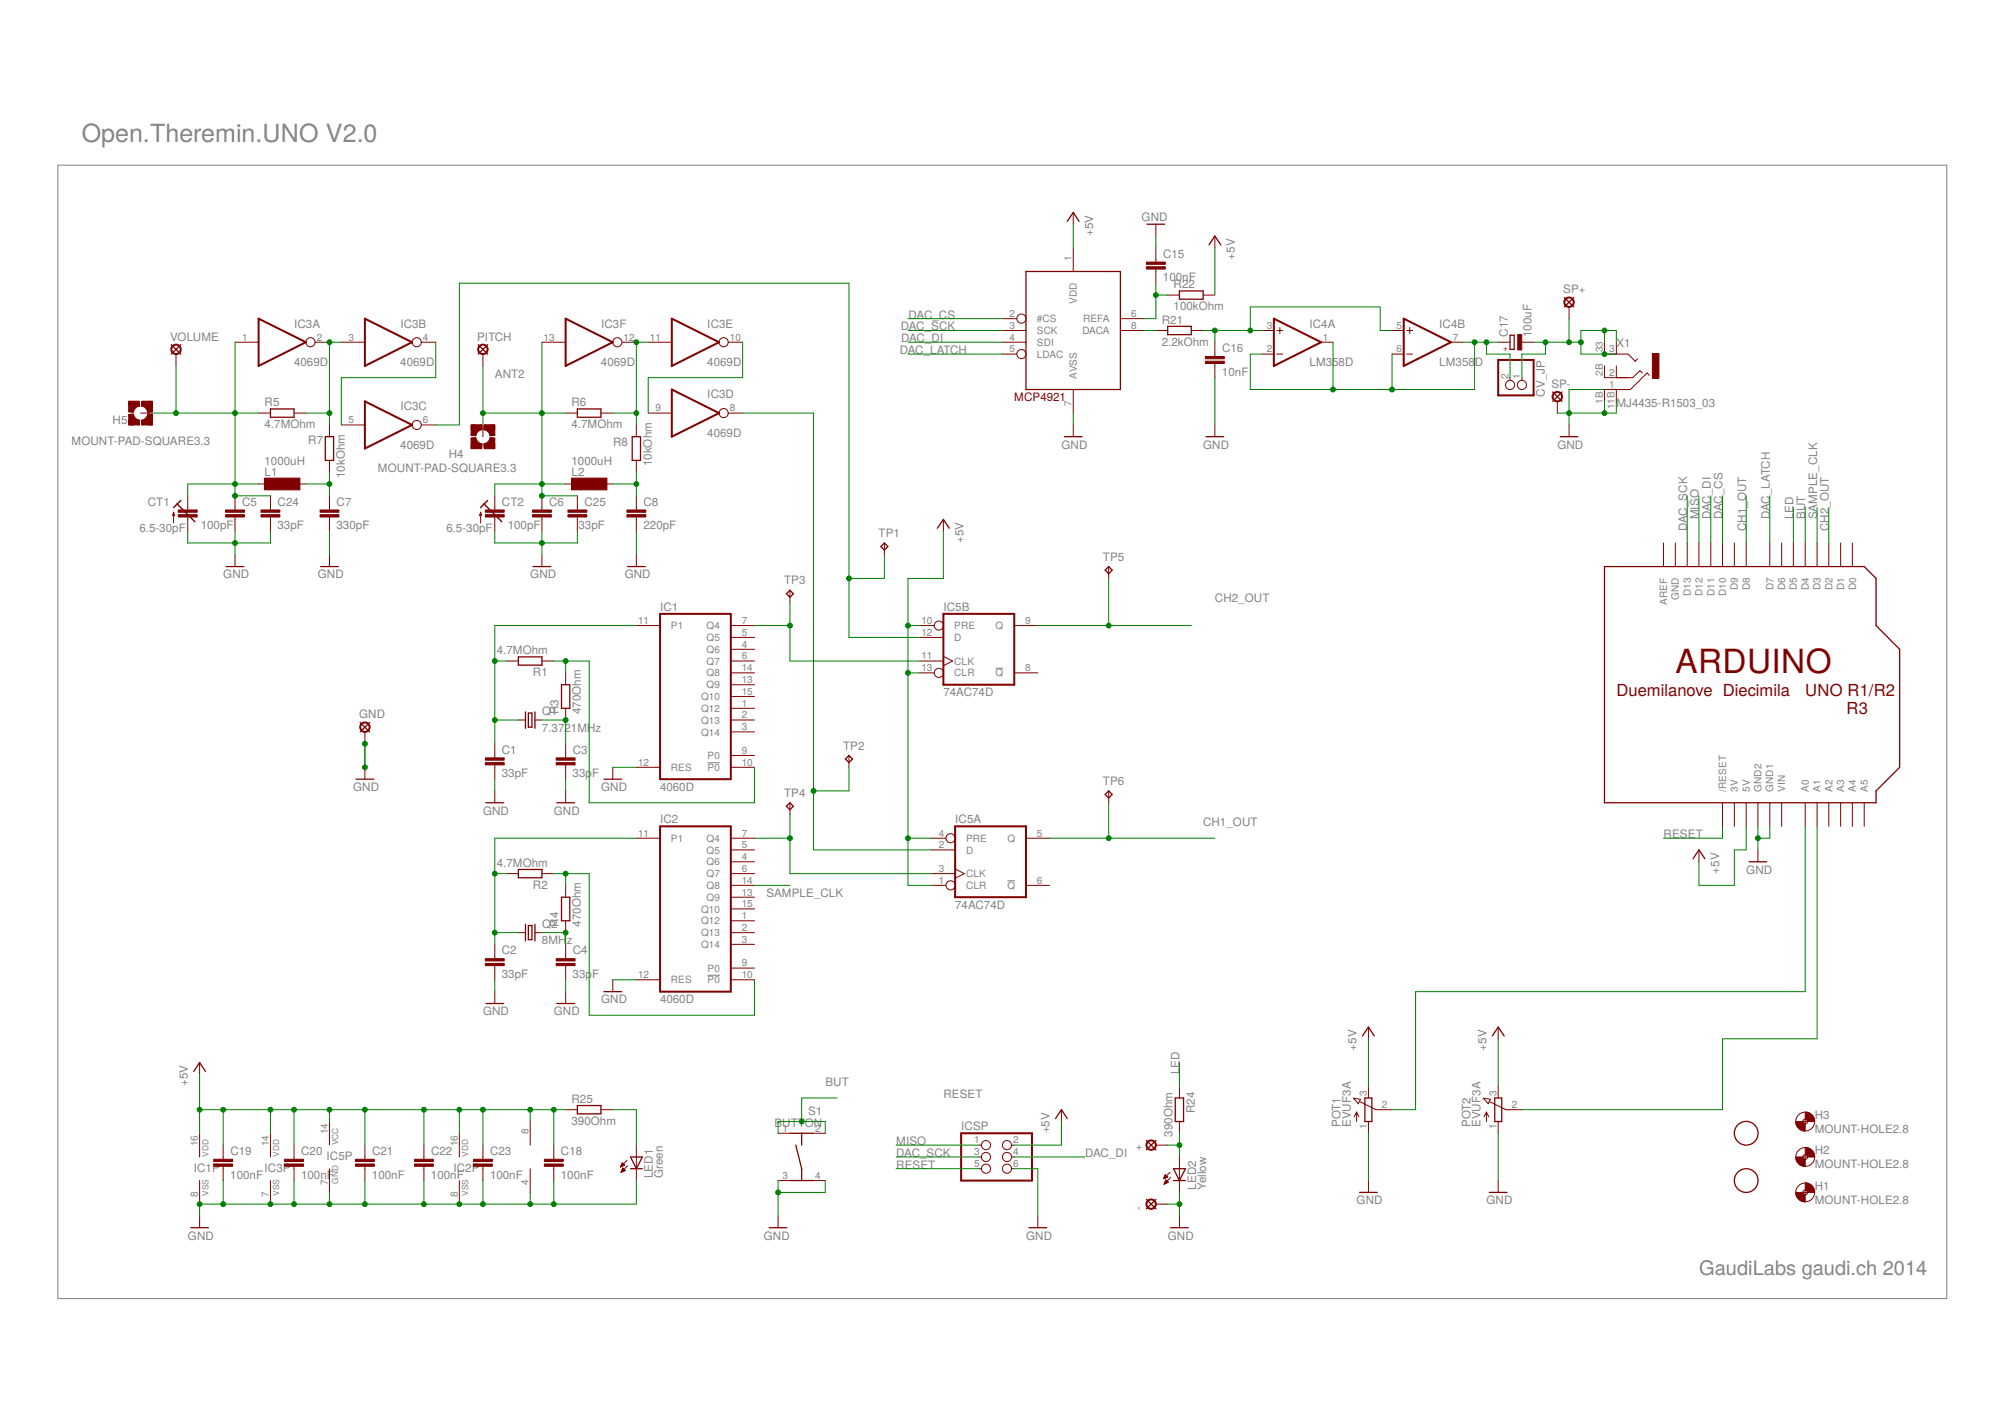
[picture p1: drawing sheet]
<svg xmlns="http://www.w3.org/2000/svg" width="297mm" height="210mm" viewBox="0 0 297 210" stroke-linecap="round" stroke-linejoin="round" font-family="sans-serif">
<path d="M8.6 24.5h279.8v167.9h-279.8zM147.5 99h1.2M104.8 113h1.9M149.2 130.5h1.2M104.8 144.5h1.9" fill="none" stroke="#808080" stroke-width=".15"/>
<g fill="none" stroke="#800000" stroke-width=".3">
<path d="M38.3 47.2l7 3.5-7 3.5zM54.1 47.2l6.9 3.5-6.9 3.5zM54.1 59.5l6.9 3.4-6.9 3.5zM83.8 47.2l7 3.5-7 3.5zM99.5 57.7l7 3.5-7 3.5zM99.5 47.2l7 3.5-7 3.5zM188.7 47.2l7 3.5-7 3.5zM208 47.2l7 3.5-7 3.5zM222 53.3h5.2v5.3h-5.2zM97.8 90.9h10.5v24.5h-10.5zM139.8 90.9h10.5v10.5h-10.5zM97.8 122.4h10.5v24.5h-10.5z"/>
<path d="M141.5 122.4h10.5v10.5h-10.5zM142.4 167.9h10.5v7h-10.5z"/>
<circle cx="26.1" cy="51.8" r=".7"/>
<circle cx="71.5" cy="51.8" r=".7"/>
<circle cx="230.7" cy="58.8" r=".7"/>
<circle cx="232.5" cy="44.8" r=".7"/>
<circle cx="54.1" cy="107.7" r=".7"/>
<circle cx="170.5" cy="178.4" r=".7"/>
<circle cx="170.5" cy="169.6" r=".7"/>
</g>
<g fill="none" stroke="#800000" stroke-width=".15">
<path d="M159 31.5v1.7M159 36.7v3.5M171.2 33.2v1.8M171.2 36.7v2.1M171.2 39.9v2.1M180 35v1.7M26.1 52.5v1.7M34.8 50.7h3.5M46.7 50.7h2.1M50.6 50.7h3.5M62.4 50.7h2.2M71.5 52.5v1.7"/>
<path d="M80.3 50.7h3.5M92.2 50.7h2.1M96 50.7h3.5M107.9 50.7h2.1M148.5 50.7h3.5M148.5 49h3.5M148.5 47.2h2.1M148.5 52.5h2.1M159 57.7v3.5M166 49h3.5M166 47.2h3.5M171.2 49h1.8"/>
<path d="M173 43.7h1.7M176.5 49h1.7M178.2 43.7h1.8M180 50.7v2.1M180 53.8v2.1M187 49h1.7M187 52.5h1.7M189.2 49h.8M189.2 52.5h.8M189.6 48.5v.9M195.7 50.7h1.8M206.2 49h1.8"/>
<path d="M206.2 52.5h1.8M208.4 49h.9M208.4 52.5h.9M208.9 48.5v.9M215 50.7h1.7M222 50.7h1.7M223.7 55.9v.4M225.5 50.7h1.7M225.5 55.9v.4M230.7 59.5v1.7M232.5 45.5v1.7M237.7 50.7v1.8h3.5l1.1 1 .3-.4"/>
<path d="M237.7 54.2v1.7h4.2l1.1-1 .3 .3M239.5 50.7v1.8M239.5 54.2v1.7M239.5 57.7v1.8M244.3 55.6l-.3-.4-2.4 2.5h-3.9v1.8M20.8 61.2h1.8M25.7 75.9v1.6M25.7 75.9l-.2 .5M25.7 75.9l.2 .5M27.8 73.4v2.1M27.8 76.6v2.1M34.8 73.4v2.1"/>
<path d="M34.8 76.6v2.1M38.3 61.2h1.8M38.3 71.7h1.8M40.1 73.4v2.1M40.1 76.6v2.1M43.6 61.2h1.7M43.6 71.7h1.7M48.8 62.9v1.8M48.8 68.2v1.7M48.8 73.4v2.1M48.8 76.6v2.1M50.6 62.9h3.5"/>
<path d="M62.4 62.9h2.2M71.2 75.9v1.6M71.2 75.9l-.2 .5M71.2 75.9l.2 .5M71.5 62.9v1.8M73.3 73.4v2.1M73.3 76.6v2.1M80.3 73.4v2.1M80.3 76.6v2.1M83.8 61.2h1.7M83.8 71.7h1.7M85.5 73.4v2.1"/>
<path d="M85.5 76.6v2.1M89 61.2h1.8M89 71.7h1.8M94.3 62.9v1.8M94.3 68.2v1.7M94.3 73.4v2.1M94.3 76.6v2.1M96 61.2h3.5M107.9 61.2h2.1M139.8 76.9v1.8M159 62.9v1.8M180 62.9v1.8"/>
<path d="M232.5 62.9v1.8M34.8 82.2v1.7M48.8 82.2v1.7M75 97.9h1.8M80.3 97.9h1.7M80.3 82.2v1.7M83.8 99.7v1.7M94.3 92.7h3.5M94.3 82.2v1.7M108.3 96.2h3.5M108.3 94.4h3.5M108.3 97.9h3.5"/>
<path d="M108.3 92.7h3.5M108.3 99.7h3.5M117 87.4v1.8M131 80.4v1.8M136.3 94.4h3.5M136.3 97.9h3.5M136.3 92.7h2.1M136.3 99.7h2.1M139.8 97.2l1.3 .7-1.3 .7M150.3 92.7h3.5M150.3 99.7h3.5M164.3 83.9v1.8"/>
<path d="M246.4 80.4v3.5M248.2 80.4v3.5M250 80.4v3.5M251.7 80.4v3.5M253.4 80.4v3.5M255.2 80.4v3.5M256.9 80.4v3.5M258.7 80.4v3.5M262.2 80.4v3.5M263.9 80.4v3.5M265.7 80.4v3.5M267.4 80.4v3.5"/>
<path d="M269.2 80.4v3.5M270.9 80.4v3.5M272.7 80.4v3.5M274.4 80.4v3.5M54.1 108.4v1.8M54.1 113.7v1.7M73.3 110.2v2.1M73.3 113.3v2.1M73.3 117.2v1.7M76.8 106.7h1.1M79.2 106.7h1.1M83.8 104.9v1.8"/>
<path d="M83.8 110.2v2.1M83.8 113.3v2.1M83.8 117.2v1.7M90.8 113.7v1.7M94.3 113.7h3.5M108.3 104.9h3.5M108.3 106.7h3.5M108.3 108.4h3.5M108.3 111.9h3.5M108.3 113.7h3.5M108.3 101.4h3.5M108.3 103.2h3.5"/>
<path d="M117 118.9v1.7M125.8 111.9v1.8M164.3 117.2v1.7M255.2 118.9v3.5M256.9 118.9v3.5M258.7 118.9v3.5M260.4 118.9v3.5M262.2 118.9v3.5M263.9 118.9v3.5M267.4 118.9v3.5M269.2 118.9v3.5M270.9 118.9v3.5"/>
<path d="M272.7 118.9v3.5M274.4 118.9v3.5M276.2 118.9v3.5M73.3 139.9v2.1M75 129.4h1.8M76.8 138.2h1.1M79.2 138.2h1.1M80.3 129.4h1.7M83.8 131.1v1.8M83.8 136.4v1.8M83.8 139.9v2.1M94.3 124.2h3.5"/>
<path d="M108.3 136.4h3.5M108.3 138.2h3.5M108.3 139.9h3.5M108.3 127.7h3.5M108.3 125.9h3.5M108.3 129.4h3.5M108.3 124.2h3.5M108.3 132.9h3.5M108.3 131.1h3.5M108.3 134.6h3.5M138 125.9h3.5M138 129.4h3.5"/>
<path d="M138 124.2h2.1M138 131.1h2.1M141.5 128.7l1.4 .7-1.4 .7M152 124.2h3.5M152 131.1h3.5M251.7 125.9v1.8M260.4 125.9v1.8M29.6 157.4v1.7M73.3 143v2.1M73.3 146.9v1.8M83.8 143v2.1M83.8 146.9v1.8"/>
<path d="M90.8 145.1v1.8M94.3 145.1h3.5M108.3 143.4h3.5M108.3 145.1h3.5M202.7 152.1v1.8M222 152.1v1.8M29.6 167.9v3.5M29.6 174.9v3.5M33.1 169.6v2.1M33.1 172.8v2.1M40.1 167.9v3.5M40.1 174.9v3.5"/>
<path d="M43.6 169.6v2.1M43.6 172.8v2.1M48.8 166.1v3.5M48.8 173.1v3.5M54.1 169.6v2.1M54.1 172.8v2.1M62.8 169.6v2.1M62.8 172.8v2.1M68.1 167.9v3.5M68.1 174.9v3.5M71.5 169.6v2.1M71.5 172.8v2.1"/>
<path d="M78.5 166.1v3.5M78.5 173.1v3.5M82 169.6v2.1M82 172.8v2.1M83.8 164.4h1.7M89 164.4h1.8M91.9 172.8h.1M92 172.8h.2M92 172.7h.4M92 173.6h.1M92 172.6h.5M92.1 173.6h.1"/>
<path d="M92.1 172.5h.4M92.1 173.5h.3M92.1 172.5h.3M92.1 173.4h.5M92.1 172.4h.2M92.1 173.3h.5M92.2 172.3h.1M92.2 172.3l.3 .3-.6 .3zM92.2 173.3h.3M92.2 173.2h.2M92.2 173.1h.2M92.3 173l-.3 .7"/>
<path d="M92.3 173l.3 .4-.6 .3M92.3 173h.1M92.9 171.9l-1 1M93 172.7l-1 1M94.3 169.6v5.3M115.3 174.9h1.7M115.3 167.9h1.7M120.5 174.9h1.8M120.5 167.9h1.8M145 169.6h.4M145 171.4h.4M145 173.1h.4"/>
<path d="M149.9 169.6h.4M149.9 171.4h.4M149.9 173.1h.4M157.2 164.4v1.7M171.2 169.6h1.8M171.2 178.4h1.8M172.4 174.6h.1M172.4 174.5h.2M172.4 174.4h.4M172.5 175.4h.1M172.5 174.4h.5M172.5 174.3h.4"/>
<path d="M172.5 175.3h.2M172.5 175.2h.3M172.6 174.2h.2M172.6 174.1h.2M172.6 175.2h.4M172.6 175.1h.4M172.6 174.1h.1M172.6 174l.4 .3-.6 .3zM172.6 175h.4M172.7 174.9h.2M172.7 174.9h.1M172.7 174.8l-.2 .6"/>
<path d="M172.7 174.8l.4 .3-.6 .3M172.7 174.8h.1M173.3 173.7l-.9 .9M173.4 174.4l-.9 1M174.7 160.9v1.7M174.7 166.1v1.8M174.7 171.4v5.2M200.5 162.7l1 .1-.3 .7zM201 164.7v1.4M201 164.7l-.4 .7M201 164.7l.3 .7M201.4 163.2l2.5 1.2h2.3"/>
<path d="M202.7 160.9v1.7M202.7 166.1v1.8M202.7 174.9v1.7M219.8 162.7l1 .1-.3 .7zM220.2 164.7v1.4M220.2 164.7l-.3 .7M220.2 164.7l.4 .7M220.7 163.2l2.4 1.2h2.4M222 160.9v1.7M222 166.1v1.8M222 174.9v1.7M267.1 171.4h.7"/>
<path d="M267.1 176.6h.7M267.1 166.1h.7M267.4 165.8v.7M267.4 171v.7M267.4 176.3v.7M29.6 180.1v1.8M115.3 180.1v1.8M153.8 180.1v1.8M174.7 180.1v1.8"/>
<circle cx="46" cy="50.7" r=".68"/>
<circle cx="61.7" cy="50.7" r=".68"/>
<circle cx="91.5" cy="50.7" r=".68"/>
<circle cx="107.2" cy="50.7" r=".68"/>
<circle cx="151.3" cy="52.5" r=".68"/>
<circle cx="151.3" cy="47.2" r=".68"/>
<circle cx="223.7" cy="57" r=".68"/>
<circle cx="225.5" cy="57" r=".68"/>
<circle cx="61.7" cy="62.9" r=".68"/>
<circle cx="107.2" cy="61.2" r=".68"/>
<circle cx="139.1" cy="99.7" r=".68"/>
<circle cx="139.1" cy="92.7" r=".68"/>
<circle cx="140.8" cy="131.1" r=".68"/>
<circle cx="140.8" cy="124.2" r=".68"/>
<circle cx="146.1" cy="169.6" r=".68"/>
<circle cx="146.1" cy="171.4" r=".68"/>
<circle cx="146.1" cy="173.1" r=".68"/>
<circle cx="149.2" cy="169.6" r=".68"/>
<circle cx="149.2" cy="171.4" r=".68"/>
<circle cx="149.2" cy="173.1" r=".68"/>
<circle cx="267.4" cy="176.6" r="1.4"/>
<circle cx="267.4" cy="171.4" r="1.4"/>
<circle cx="267.4" cy="166.1" r="1.4"/>
<circle cx="267.4" cy="176.6" r=".36"/>
<circle cx="267.4" cy="166.1" r=".36"/>
<circle cx="267.4" cy="171.4" r=".36"/>
</g>
<g fill="none" stroke="#800000" stroke-width=".19">
<path d="M158.1 32.8l.9-1.3 .9 1.3M169.9 33.2h2.7M179.1 36.3l.9-1.3 .9 1.3M25.4 51.1l1.4 1.4M26.8 51.1l-1.4 1.4M70.8 51.1l1.4 1.4M72.2 51.1l-1.4 1.4M152 40.2h14v17.5h-14zM173 48.3h3.5v1.3h-3.5zM174.7 43.1h3.5v1.2h-3.5zM223.7 49.7h.6v2.1h-.6zM230 58.1l1.4 1.4"/>
<path d="M231.4 58.1l-1.4 1.4M231.8 44.1l1.4 1.4M233.2 44.1l-1.4 1.4M40.1 60.6h3.5v1.2h-3.5zM48.2 64.7h1.2v3.5h-1.2zM85.5 60.6h3.5v1.2h-3.5zM93.7 64.7h1.2v3.5h-1.2zM138.9 78.3l.9-1.4 .8 1.4M157.7 64.7h2.6M178.7 64.7h2.6M231.1 64.7h2.7M33.5 83.9h2.6"/>
<path d="M47.5 83.9h2.6M76.8 97.3h3.5v1.2h-3.5zM79 83.9h2.6M93 83.9h2.6M116.5 87.9l.5-.5 .5 .5-.5 .6zM130.5 81l.5-.6 .5 .6-.5 .5zM164.3 83.9l.5 .6-.5 .5-.6-.5zM237.7 83.9h38.5l1.7 1.8v7l3.5 3.5v17.5l-3.5 3.5v1.7h-40.2zM52.7 115.4h2.7M53.4 107l1.4 1.4M54.8 107l-1.4 1.4M72 118.9h2.6"/>
<path d="M77.9 105.5v2.4M78.3 105.6h.5v2.1h-.5zM79.2 105.5v2.4M82.5 118.9h2.6M83.2 101.4h1.2v3.5h-1.2zM89.5 115.4h2.6M116.5 119.4l.5-.5 .5 .5-.5 .6zM125.2 112.4l.6-.5 .5 .5-.5 .6zM163.7 117.7l.6-.5 .5 .5-.5 .5zM76.8 128.8h3.5v1.2h-3.5zM77.9 136.9v2.5M78.3 137.1h.5v2.1h-.5z"/>
<path d="M79.2 136.9v2.5M83.2 132.9h1.2v3.5h-1.2zM250.8 127.2l.9-1.3 .9 1.3M259.1 127.7h2.6M28.7 158.7l.9-1.3 .8 1.3M72 148.7h2.6M82.5 148.7h2.6M89.5 146.9h2.6M201.8 153.5l.9-1.4 .9 1.4M221.1 153.5l.9-1.4 .8 1.4M85.5 163.8h3.5v1.2h-3.5zM93.4 171.4h1.8l-.9 1.7z"/>
<path d="M93.4 173.1h1.8M117 174.9h3.5M117 167.9h3.5M117.9 169.6l.9 3.5v1.8M118.8 167.9v1.7M156.4 165.7l.8-1.3 .9 1.3M169.8 177.7l1.4 1.4M169.8 168.9l1.4 1.4M171.2 177.7l-1.4 1.4M171.2 168.9l-1.4 1.4M173.9 173.1h1.7l-.9 1.8zM173.9 174.9h1.7"/>
<path d="M174.1 162.6h1.2v3.5h-1.2zM201.4 176.6h2.6M202.2 162.6h1v3.5h-1zM220.6 176.6h2.7M221.4 162.6h1.1v3.5h-1.1zM28.3 181.9h2.6M114 181.9h2.6M152.4 181.9h2.7M173.4 181.9h2.6"/>
<circle cx="258.7" cy="174.9" r="1.76"/>
<circle cx="258.7" cy="167.9" r="1.76"/>
</g>
<g fill="#800000" stroke="#800000" stroke-width=".15">
<path d="M47.4 76.2h2.8v.4h-2.8z"/>
<path d="M47.4 75.5h2.8v.4h-2.8z"/>
<path d="M33.4 76.2h2.8v.4h-2.8z"/>
<path d="M33.4 75.5h2.8v.4h-2.8z"/>
<path d="M39.2 70.8h5.2v1.8h-5.2z"/>
<path d="M92.9 76.2h2.8v.4h-2.8z"/>
<path d="M92.9 75.5h2.8v.4h-2.8z"/>
<path d="M78.9 76.2h2.8v.4h-2.8z"/>
<path d="M78.9 75.5h2.8v.4h-2.8z"/>
<path d="M84.7 70.8h5.2v1.8h-5.2z"/>
<path d="M82.4 142.7h2.8v.3h-2.8z"/>
<path d="M82.4 142h2.8v.3h-2.8z"/>
<path d="M71.9 142.7h2.8v.3h-2.8z"/>
<path d="M71.9 142h2.8v.3h-2.8z"/>
<path d="M71.9 113h2.8v.3h-2.8z"/>
<path d="M71.9 112.3h2.8v.3h-2.8z"/>
<path d="M82.4 113h2.8v.3h-2.8z"/>
<path d="M82.4 112.3h2.8v.3h-2.8z"/>
<path d="M26.4 76.2h2.8v.4h-2.8z"/>
<path d="M26.4 75.5h2.8v.4h-2.8z"/>
<path d="M71.9 76.2h2.8v.4h-2.8z"/>
<path d="M71.9 75.5h2.8v.4h-2.8z"/>
<path d="M31.7 172.4h2.8v.4h-2.8z"/>
<path d="M31.7 171.7h2.8v.4h-2.8z"/>
<path d="M42.2 172.4h2.8v.4h-2.8z"/>
<path d="M42.2 171.7h2.8v.4h-2.8z"/>
<path d="M52.7 172.4h2.8v.4h-2.8z"/>
<path d="M52.7 171.7h2.8v.4h-2.8z"/>
<path d="M61.4 172.4h2.8v.4h-2.8z"/>
<path d="M61.4 171.7h2.8v.4h-2.8z"/>
<path d="M70.1 172.4h2.8v.4h-2.8z"/>
<path d="M70.1 171.7h2.8v.4h-2.8z"/>
<path d="M178.6 53.5h2.8v.3h-2.8z"/>
<path d="M178.6 52.8h2.8v.3h-2.8z"/>
<path d="M169.8 39.5h2.8v.4h-2.8z"/>
<path d="M169.8 38.8h2.8v.4h-2.8z"/>
<path d="M224.9 49.6h.5v2.2h-.5z"/>
<path d="M71.7 62.9h1.6v.7h-1.6z"/>
<path d="M72.6 62.9h.7v1.6h-.7z"/>
<path d="M69.8 62.9h1.6v.7h-1.6z"/>
<path d="M69.8 62.9h.7v1.6h-.7z"/>
<path d="M69.8 65.7h1.6v.8h-1.6z"/>
<path d="M69.8 64.9h.7v1.5h-.7z"/>
<path d="M72.6 64.9h.7v1.5h-.7z"/>
<path d="M71.7 65.7h1.6v.8h-1.6z"/>
<path d="M21.9 61.4h.7v1.5h-.7z"/>
<path d="M21 62.2h1.6v.7h-1.6z"/>
<path d="M21.9 59.5h.7v1.5h-.7z"/>
<path d="M21 59.4h1.6v.8h-1.6z"/>
<path d="M19.1 59.5h.7v1.5h-.7z"/>
<path d="M19.1 59.4h1.5v.8h-1.5z"/>
<path d="M19.1 62.2h1.5v.7h-1.5z"/>
<path d="M19.1 61.4h.7v1.5h-.7z"/>
<path d="M38.7 76.2h2.8v.4h-2.8z"/>
<path d="M38.7 75.5h2.8v.4h-2.8z"/>
<path d="M84.1 76.2h2.8v.4h-2.8z"/>
<path d="M84.1 75.5h2.8v.4h-2.8z"/>
<path d="M244.8 52.4h1v3.6h-1z"/>
<path d="M80.6 172.4h2.8v.4h-2.8z"/>
<path d="M80.6 171.7h2.8v.4h-2.8z"/>
</g>
<path d="M26.2 74.7l2.7 2.6M26.2 74.7l-.5 .5M26.8 74.1l-.6 .6M71.7 74.7l2.6 2.6M71.7 74.7l-.5 .5M72.2 74.1l-.5 .6" fill="none" stroke="#800000" stroke-width=".21"/>
<g fill="#800000" stroke="#800000" stroke-width=".15">
<path d="M267.4 175.2a1.37 1.37 0 0 1 1.4 1.4h-1a.33 .33 0 0 0-.4-.3z" fill-rule="evenodd"/>
<path d="M266 176.6h1.1l.1 .3 .2 .1v1a1.37 1.37 0 0 1-1.4-1.4z" fill-rule="evenodd"/>
<path d="M267.4 170a1.37 1.37 0 0 1 1.4 1.4h-1a.33 .33 0 0 0-.4-.4z" fill-rule="evenodd"/>
<path d="M266 171.4h1.1l.1 .2 .2 .1v1.1a1.37 1.37 0 0 1-1.4-1.4z" fill-rule="evenodd"/>
<path d="M267.4 164.7a1.37 1.37 0 0 1 1.4 1.4h-1a.33 .33 0 0 0-.4-.3z" fill-rule="evenodd"/>
<path d="M266 166.1h1.1l.1 .3 .2 .1v1a1.37 1.37 0 0 1-1.4-1.4z" fill-rule="evenodd"/>
<path d="M71.7 65.7a1.05 1.05 0 0 0 .9-.9l.7 .1a1.73 1.73 0 0 1-1.5 1.5z" fill-rule="evenodd"/>
<path d="M71.8 62.9a1.73 1.73 0 0 1 1.5 1.6l-.7 .1a1.05 1.05 0 0 0-.9-1z" fill-rule="evenodd"/>
<path d="M70.3 63.4l.5-.3 .5-.2 .1 .7a1.1 1.1 0 0 0-.9 1l-.7-.1a1.5 1.5 0 0 1 .5-1.1z" fill-rule="evenodd"/>
<path d="M69.8 64.9l.7-.1a1.05 1.05 0 0 0 .9 .9l-.1 .7a1.69 1.69 0 0 1-1.5-1.5z" fill-rule="evenodd"/>
<path d="M19.1 61.4l.7-.1a1.05 1.05 0 0 0 .9 1l-.1 .6a1.79 1.79 0 0 1-1.5-1.5z" fill-rule="evenodd"/>
<path d="M21 62.3a1.1 1.1 0 0 0 .9-1l.7 .1a1.74 1.74 0 0 1-1.6 1.5z" fill-rule="evenodd"/>
<path d="M21 59.5a1.69 1.69 0 0 1 1.6 1.5l-.7 .1a1.05 1.05 0 0 0-.9-.9z" fill-rule="evenodd"/>
<path d="M19.6 59.9l.5-.3 .5-.1 .1 .7a.99 .99 0 0 0-.9 .9l-.7-.1 .1-.5z" fill-rule="evenodd"/>
</g>
<g fill="none" stroke="#008000" stroke-width=".15">
<path d="M159 33.2v3.5M171.2 35v1.7M180 36.7v7M26.1 54.2v7M34.8 50.7v22.7h5.3M50.6 50.7h-1.8v12.2M64.6 50.7v5.2h-14v7M71.5 54.2v8.7M80.3 50.7v22.7h5.2M96 50.7h-1.7v12.2M110 50.7v5.2h-14v5.3M134.5 50.7h14"/>
<path d="M134.5 52.5h14M134.5 47.2h14M134.5 49h14M169.5 49h1.7M171.2 42v5.2h-1.7M171.2 43.7h1.8M178.2 49h8.8M180 49v1.7M180 55.9v7M185.2 49v-3.5h19.3v3.5h1.7M197.5 50.7v7M206.2 52.5v5.2"/>
<path d="M216.7 50.7h5.3M218.5 50.7v7h-33.3v-5.2h1.8M220.2 50.7v1.8h3.5v3.4M227.2 50.7h7M229 50.7v1.8h-3.5v3.4M232.5 47.2v3.5M237.7 57.7h-5.2v5.2M237.7 49v1.7M237.7 59.5v1.7M239.5 50.7v-1.7h-5.3v3.5h5.3M239.5 59.5v1.7h-8.8M22.6 61.2h15.7"/>
<path d="M27.8 78.7v1.7h12.3v-1.7M34.8 78.7v3.5M38.3 71.7h-10.5v1.7M45.3 61.2h3.5M45.3 71.7h3.5M48.8 69.9v3.5M48.8 78.7v3.5M64.6 62.9h3.5v-20.9h57.7v52.4h10.5M71.5 61.2h12.3M73.3 78.7v1.7h12.2v-1.7M80.3 78.7v3.5M83.8 71.7h-10.5v1.7"/>
<path d="M90.8 61.2h3.5M90.8 71.7h3.5M94.3 69.9v3.5M94.3 78.7v3.5M110 61.2h10.5v64.7h17.5M139.8 78.7v7h-5.3v45.4h3.5M159 61.2v1.7M250 73.4v7M251.7 73.4v7M253.4 73.4v7M255.2 73.4v7M258.7 73.4v7"/>
<path d="M262.2 73.4v7M265.7 75.2v5.2M267.4 75.2v5.2M269.2 75.2v5.2M270.9 75.2v5.2M73.3 97.9h1.7M82 97.9h5.3v21h24.5v-5.2M83.8 97.9v1.8M94.3 92.7h-21v17.5M111.8 92.7h5.2M117 89.2v8.7h19.3M131 82.2v3.5h-5.2"/>
<path d="M134.5 92.7h1.8M134.5 99.7h1.8M153.8 92.7h22.7M164.3 85.7v7M54.1 110.2v3.5M73.3 115.4v1.8M73.3 106.7h3.5M80.3 106.7h3.5v3.5M83.8 115.4v1.8M90.8 113.7h3.5M125.8 113.7v3.5h-5.3M164.3 118.9v5.3"/>
<path d="M73.3 129.4h1.7M73.3 138.2h3.5M80.3 138.2h3.5v1.7M82 129.4h5.3v21h24.5v-5.3M83.8 129.4v1.7M94.3 124.2h-21v15.7M111.8 131.1h5.2M111.8 124.2h5.2M117 120.6v8.8h21M134.5 124.2h3.5M155.5 124.2h24.5M255.2 122.4v1.8h-8.8"/>
<path d="M258.7 122.4v3.5h-1.8v5.2h-5.2v-3.4M260.4 122.4v3.5M262.2 122.4v1.8h-1.8M267.4 122.4v24.5h-57.7v17.5h-3.5M269.2 122.4v31.5h-14v10.5h-29.7M29.6 159.1v8.8M73.3 145.1v1.8M83.8 145.1v1.8M90.8 145.1h3.5M174.7 157.4v3.5M202.7 153.9v7M222 153.9v7"/>
<path d="M29.6 164.4h54.2M33.1 164.4v5.2M33.1 174.9v3.5M40.1 164.4v3.5M43.6 164.4v5.2M43.6 174.9v3.5M48.8 164.4v1.7M48.8 176.6v1.8M54.1 164.4v5.2M54.1 174.9v3.5M62.8 164.4v5.2M62.8 174.9v3.5"/>
<path d="M68.1 164.4v3.5M71.5 164.4v5.2M71.5 174.9v3.5M78.5 164.4v1.7M78.5 176.6v1.8M82 164.4v5.2M82 174.9v3.5M90.8 164.4h3.5v5.2M94.3 174.9v3.5h-64.7v1.7M115.3 167.9v-1.8h7v1.8M115.3 174.9v5.2M122.3 174.9v1.7h-7"/>
<path d="M124 162.6h-5.2v3.5M132.8 169.6h12.2M132.8 173.1h12.2M132.8 171.4h12.2M150.3 173.1h3.5v7M150.3 171.4h10.4M157.2 166.1v3.5h-6.9M173 169.6h1.7M173 178.4h1.7M174.7 167.9v3.5M174.7 176.6v3.5M202.7 167.9v7"/>
<path d="M222 167.9v7"/>
</g>
<g fill="#008000" stroke="#008000" stroke-width=".15">
<circle cx="40.1" cy="164.4" r=".36"/>
<circle cx="33.1" cy="164.4" r=".36"/>
<circle cx="54.1" cy="164.4" r=".36"/>
<circle cx="43.6" cy="164.4" r=".36"/>
<circle cx="29.6" cy="164.4" r=".36"/>
<circle cx="62.8" cy="164.4" r=".36"/>
<circle cx="71.5" cy="164.4" r=".36"/>
<circle cx="68.1" cy="164.4" r=".36"/>
<circle cx="78.5" cy="164.4" r=".36"/>
<circle cx="48.8" cy="164.4" r=".36"/>
<circle cx="82" cy="164.4" r=".36"/>
<circle cx="134.5" cy="92.7" r=".36"/>
<circle cx="134.5" cy="99.7" r=".36"/>
<circle cx="134.5" cy="124.2" r=".36"/>
<circle cx="34.8" cy="80.4" r=".36"/>
<circle cx="80.3" cy="80.4" r=".36"/>
<circle cx="40.1" cy="178.4" r=".36"/>
<circle cx="29.6" cy="178.4" r=".36"/>
<circle cx="33.1" cy="178.4" r=".36"/>
<circle cx="43.6" cy="178.4" r=".36"/>
<circle cx="54.1" cy="178.4" r=".36"/>
<circle cx="62.8" cy="178.4" r=".36"/>
<circle cx="68.1" cy="178.4" r=".36"/>
<circle cx="71.5" cy="178.4" r=".36"/>
<circle cx="78.5" cy="178.4" r=".36"/>
<circle cx="48.8" cy="178.4" r=".36"/>
<circle cx="82" cy="178.4" r=".36"/>
<circle cx="260.4" cy="124.2" r=".36"/>
<circle cx="174.7" cy="178.4" r=".36"/>
<circle cx="115.3" cy="176.6" r=".36"/>
<circle cx="54.1" cy="113.7" r=".36"/>
<circle cx="54.1" cy="110.2" r=".36"/>
<circle cx="232.5" cy="61.2" r=".36"/>
<circle cx="237.7" cy="61.2" r=".36"/>
<circle cx="125.8" cy="85.7" r=".36"/>
<circle cx="48.8" cy="71.7" r=".36"/>
<circle cx="80.3" cy="61.2" r=".36"/>
<circle cx="80.3" cy="71.7" r=".36"/>
<circle cx="71.5" cy="61.2" r=".36"/>
<circle cx="80.3" cy="73.4" r=".36"/>
<circle cx="120.5" cy="117.2" r=".36"/>
<circle cx="94.3" cy="71.7" r=".36"/>
<circle cx="117" cy="92.7" r=".36"/>
<circle cx="117" cy="124.2" r=".36"/>
<circle cx="164.3" cy="92.7" r=".36"/>
<circle cx="48.8" cy="61.2" r=".36"/>
<circle cx="48.8" cy="50.7" r=".36"/>
<circle cx="94.3" cy="61.2" r=".36"/>
<circle cx="94.3" cy="50.7" r=".36"/>
<circle cx="73.3" cy="106.7" r=".36"/>
<circle cx="73.3" cy="97.9" r=".36"/>
<circle cx="83.8" cy="97.9" r=".36"/>
<circle cx="83.8" cy="106.7" r=".36"/>
<circle cx="73.3" cy="129.4" r=".36"/>
<circle cx="73.3" cy="138.2" r=".36"/>
<circle cx="83.8" cy="138.2" r=".36"/>
<circle cx="83.8" cy="129.4" r=".36"/>
<circle cx="164.3" cy="124.2" r=".36"/>
<circle cx="218.5" cy="50.7" r=".36"/>
<circle cx="197.5" cy="57.7" r=".36"/>
<circle cx="206.2" cy="57.7" r=".36"/>
<circle cx="220.2" cy="50.7" r=".36"/>
<circle cx="185.2" cy="49" r=".36"/>
<circle cx="180" cy="49" r=".36"/>
<circle cx="171.2" cy="43.7" r=".36"/>
<circle cx="34.8" cy="61.2" r=".36"/>
<circle cx="34.8" cy="71.7" r=".36"/>
<circle cx="26.1" cy="61.2" r=".36"/>
<circle cx="34.8" cy="73.4" r=".36"/>
<circle cx="118.8" cy="166.1" r=".36"/>
<circle cx="174.7" cy="169.6" r=".36"/>
<circle cx="232.5" cy="50.7" r=".36"/>
<circle cx="234.2" cy="50.7" r=".36"/>
<circle cx="229" cy="50.7" r=".36"/>
<circle cx="237.7" cy="49" r=".36"/>
<circle cx="237.7" cy="52.5" r=".36"/>
</g>
<text font-size="4.9" fill="#800000" x="248.2" y="99.7">ARDUINO</text>
<text font-size="3.7" fill="#808080" x="12.1" y="21">Open.Theremin.UNO V2.0</text>
<text font-size="3" fill="#808080" x="251.7" y="188.9">GaudiLabs gaudi.ch 2014</text>
<g font-size="2.5" fill="#800000">
<text x="239.5" y="103.2">Duemilanove Diecimila</text>
<text x="267.5" y="103.2">UNO R1/R2</text>
<text x="273.6" y="105.8">R3</text>
</g>
<g font-size="1.7" fill="#808080">
<text x="162" y="35" transform="rotate(-90 162 35)">+5V</text>
<text x="169.1" y="32.7">GND</text>
<text x="172.3" y="41.7">100nF</text>
<text x="172.3" y="38.2">C15</text>
<text x="183" y="38.5" transform="rotate(-90 183 38.5)">+5V</text>
<text x="134.6" y="47.2">DAC_CS</text>
<text x="172.1" y="47.9">R21</text>
<text x="173.9" y="46">100kOhm</text>
<text x="173.9" y="42.7">R22</text>
<text x="231.6" y="43.4">SP+</text>
<text x="25.2" y="50.4">VOLUME</text>
<text x="43.6" y="48.5">IC3A</text>
<text x="59.3" y="48.5">IC3B</text>
<text x="70.7" y="50.4">PITCH</text>
<text x="89" y="48.5">IC3F</text>
<text x="104.8" y="48.5">IC3E</text>
<text x="133.3" y="52.5">DAC_LATCH</text>
<text x="133.5" y="49">DAC_SCK</text>
<text x="133.5" y="50.7">DAC_DI</text>
<text x="172.1" y="51.2">2.2kOhm</text>
<text x="181" y="52.2">C16</text>
<text x="194" y="48.5">IC4A</text>
<text x="213.2" y="48.5">IC4B</text>
<text x="223.4" y="49.9" transform="rotate(-90 223.4 49.9)">C17</text>
<text x="226.9" y="49.9" transform="rotate(-90 226.9 49.9)">100uF</text>
<text x="239.5" y="51.4">X1</text>
<text x="43.6" y="54.2">4069D</text>
<text x="59.3" y="54.2">4069D</text>
<text x="73.3" y="56">ANT2</text>
<text x="89" y="54.2">4069D</text>
<text x="104.8" y="54.2">4069D</text>
<text x="104.8" y="59">IC3D</text>
<text x="181" y="55.7">10nF</text>
<text x="194" y="54.2">LM358D</text>
<text x="213.2" y="54.2">LM358</text>
<text x="218.5" y="54.2">D</text>
<text x="228.9" y="58.7" transform="rotate(-90 228.9 58.7)">CV_JP</text>
<text x="229.8" y="57.4">SP-</text>
<text x="10.6" y="66">MOUNT-PAD-SQUARE3.3</text>
<text x="16.7" y="62.8">H5</text>
<text x="39.2" y="63.5">4.7MOhm</text>
<text x="39.2" y="60.2">R5</text>
<text x="45.7" y="65.8">R7</text>
<text x="59.3" y="60.8">IC3C</text>
<text x="84.7" y="63.5">4.7MOhm</text>
<text x="84.7" y="60.2">R6</text>
<text x="104.8" y="64.7">4069D</text>
<text x="239.5" y="60.3">MJ4435-R1503_03</text>
<text x="39.2" y="68.9">1000uH</text>
<text x="39.2" y="70.5">L1</text>
<text x="51.1" y="70.8" transform="rotate(-90 51.1 70.8)">10kOhm</text>
<text x="56" y="69.9">MOUNT-PAD-SQUARE3.3</text>
<text x="59.3" y="66.4">4069D</text>
<text x="66.5" y="67.8">H4</text>
<text x="84.7" y="68.9">1000uH</text>
<text x="84.7" y="70.5">L2</text>
<text x="90.8" y="66.1">R8</text>
<text x="96.6" y="69.1" transform="rotate(-90 96.6 69.1)">10kOhm</text>
<text x="157.3" y="66.4">GND</text>
<text x="178.2" y="66.4">GND</text>
<text x="230.7" y="66.4">GND</text>
<text x="21.9" y="74.9">CT1</text>
<text x="35.9" y="74.9">C5</text>
<text x="41.1" y="74.9">C24</text>
<text x="49.9" y="74.9">C7</text>
<text x="74.4" y="74.9">CT2</text>
<text x="81.4" y="74.9">C6</text>
<text x="86.6" y="74.9">C25</text>
<text x="95.3" y="74.9">C8</text>
<text x="251.7" y="76.9" transform="rotate(-90 251.7 76.9)">MISO</text>
<text x="253.4" y="76.9" transform="rotate(-90 253.4 76.9)">DAC_DI</text>
<text x="255.2" y="76.9" transform="rotate(-90 255.2 76.9)">DAC_CS</text>
<text x="262.2" y="76.9" transform="rotate(-90 262.2 76.9)">DAC_LATCH</text>
<text x="265.7" y="76.9" transform="rotate(-90 265.7 76.9)">LED</text>
<text x="267.4" y="76.9" transform="rotate(-90 267.4 76.9)">BUT</text>
<text x="269.2" y="76.9" transform="rotate(-90 269.2 76.9)">SAMPLE_CLK</text>
<text x="20.6" y="78.8">6.5-30pF</text>
<text x="29.7" y="78.4">100pF</text>
<text x="41.1" y="78.4">33pF</text>
<text x="49.9" y="78.4">330pF</text>
<text x="66.1" y="78.8">6.5-30pF</text>
<text x="75.2" y="78.4">100pF</text>
<text x="85.7" y="78.4">33pF</text>
<text x="95.3" y="78.4">220pF</text>
<text x="130.2" y="79.6">TP1</text>
<text x="142.7" y="80.4" transform="rotate(-90 142.7 80.4)">+5V</text>
<text x="163.4" y="83.1">TP5</text>
<text x="249.9" y="78.7" transform="rotate(-90 249.9 78.7)">DAC_SCK</text>
<text x="258.7" y="78.7" transform="rotate(-90 258.7 78.7)">CH1_OUT</text>
<text x="270.9" y="78.7" transform="rotate(-90 270.9 78.7)">CH2_OUT</text>
<text x="33.1" y="85.7">GND</text>
<text x="47.1" y="85.7">GND</text>
<text x="78.6" y="85.7">GND</text>
<text x="92.5" y="85.7">GND</text>
<text x="116.2" y="86.6">TP3</text>
<text x="180" y="89.2">CH2_OUT</text>
<text x="97.8" y="90.5">IC1</text>
<text x="139.8" y="90.5">IC5B</text>
<text x="73.6" y="96.9">4.7MOhm</text>
<text x="79" y="100.2">R1</text>
<text x="53.2" y="106.4">GND</text>
<text x="80.3" y="106">Q1</text>
<text x="82.8" y="105.8" transform="rotate(-90 82.8 105.8)">R3</text>
<text x="86.1" y="105.8" transform="rotate(-90 86.1 105.8)">470Ohm</text>
<text x="139.8" y="103.2">74AC74D</text>
<text x="74.4" y="111.7">C1</text>
<text x="80.3" y="108.4">7.3721MHz</text>
<text x="84.9" y="111.7">C3</text>
<text x="124.9" y="111">TP2</text>
<text x="52.3" y="117.2">GND</text>
<text x="74.3" y="115.2">33pF</text>
<text x="84.8" y="115.2">33p</text>
<text x="87.7" y="115.2">F</text>
<text x="89" y="117.2">GND</text>
<text x="97.8" y="117.2">4060D</text>
<text x="116.2" y="118">TP4</text>
<text x="163.4" y="116.3">TP6</text>
<text x="71.6" y="120.7">GND</text>
<text x="82.1" y="120.7">GND</text>
<text x="97.8" y="122">IC2</text>
<text x="141.5" y="122">IC5A</text>
<text x="178.2" y="122.4">CH1_OUT</text>
<text x="246.5" y="124.2">RESET</text>
<text x="73.6" y="128.4">4.7MOhm</text>
<text x="79" y="131.7">R2</text>
<text x="254.7" y="129.4" transform="rotate(-90 254.7 129.4)">+5V</text>
<text x="258.7" y="129.4">GND</text>
<text x="80.3" y="137.4">Q2</text>
<text x="82.8" y="137.3" transform="rotate(-90 82.8 137.3)">R4</text>
<text x="86.1" y="137.3" transform="rotate(-90 86.1 137.3)">470Ohm</text>
<text x="113.5" y="132.9">SAMPLE_CLK</text>
<text x="141.5" y="134.7">74AC74D</text>
<text x="74.4" y="141.4">C2</text>
<text x="80.3" y="139.9">8MHz</text>
<text x="84.9" y="141.4">C4</text>
<text x="74.3" y="144.9">33pF</text>
<text x="84.8" y="144.9">33p</text>
<text x="87.7" y="144.9">F</text>
<text x="89" y="148.6">GND</text>
<text x="97.8" y="148.6">4060D</text>
<text x="71.6" y="150.4">GND</text>
<text x="82.1" y="150.4">GND</text>
<text x="201" y="155.6" transform="rotate(-90 201 155.6)">+5V</text>
<text x="220.2" y="155.6" transform="rotate(-90 220.2 155.6)">+5V</text>
<text x="27.8" y="160.9" transform="rotate(-90 27.8 160.9)">+5V</text>
<text x="122.3" y="160.9">BUT</text>
<text x="174.7" y="159.1" transform="rotate(-90 174.7 159.1)">LED</text>
<text x="84.7" y="166.7">390Ohm</text>
<text x="84.7" y="163.4">R25</text>
<text x="114.7" y="166.9">BUTTON</text>
<text x="119.7" y="165.2">S1</text>
<text x="139.8" y="162.6">RESET</text>
<text x="142.4" y="167.4">ICSP</text>
<text x="155.5" y="167.9" transform="rotate(-90 155.5 167.9)">+5V</text>
<text x="177" y="164.9" transform="rotate(-90 177 164.9)">R24</text>
<text x="198.6" y="167" transform="rotate(-90 198.6 167)">POT1</text>
<text x="200.1" y="167" transform="rotate(-90 200.1 167)">EVUF3A</text>
<text x="217.9" y="167" transform="rotate(-90 217.9 167)">POT2</text>
<text x="219.3" y="167" transform="rotate(-90 219.3 167)">EVUF3A</text>
<text x="268.8" y="167.8">MOUNT-HOLE2.8</text>
<text x="268.8" y="165.7">H3</text>
<text x="28.7" y="173.6">IC1P</text>
<text x="34.1" y="171.1">C19</text>
<text x="39.2" y="173.6">IC3P</text>
<text x="44.6" y="171.1">C20</text>
<text x="48.4" y="171.8">IC5P</text>
<text x="55.1" y="171.1">C21</text>
<text x="63.9" y="171.1">C22</text>
<text x="67.2" y="173.6">IC2P</text>
<text x="72.6" y="171.1">C23</text>
<text x="83.1" y="171.1">C18</text>
<text x="132.8" y="173.1">RESET</text>
<text x="132.8" y="171.4">DAC_SCK</text>
<text x="132.8" y="169.6">MISO</text>
<text x="160.8" y="171.4">DAC_DI</text>
<text x="169.2" y="170.5" transform="rotate(-90 169.2 170.5)">+</text>
<text x="173.7" y="168.4" transform="rotate(-90 173.7 168.4)">390Ohm</text>
<text x="268.8" y="173.1">MOUNT-HOLE2.8</text>
<text x="268.8" y="171">H2</text>
<text x="34.1" y="174.6">100nF</text>
<text x="44.6" y="174.6">100nF</text>
<text x="55.1" y="174.6">100nF</text>
<text x="63.9" y="174.6">100nF</text>
<text x="72.6" y="174.6">100nF</text>
<text x="83.1" y="174.6">100nF</text>
<text x="96.7" y="174.5" transform="rotate(-90 96.7 174.5)">LED1</text>
<text x="98.2" y="174.5" transform="rotate(-90 98.2 174.5)">Green</text>
<text x="169.2" y="179.2" transform="rotate(-90 169.2 179.2)">-</text>
<text x="177.2" y="176.3" transform="rotate(-90 177.2 176.3)">LED2</text>
<text x="178.7" y="176.3" transform="rotate(-90 178.7 176.3)">Yellow</text>
<text x="201" y="178.4">GND</text>
<text x="220.2" y="178.4">GND</text>
<text x="268.8" y="178.3">MOUNT-HOLE2.8</text>
<text x="268.8" y="176.2">H1</text>
<text x="27.8" y="183.6">GND</text>
<text x="113.2" y="183.6">GND</text>
<text x="152" y="183.6">GND</text>
<text x="173" y="183.6">GND</text>
</g>
<text font-size="1.7" fill="#800000" x="150.3" y="59.4">MCP4921</text>
<g font-size="1.5" fill="#808080">
<text x="158.8" y="38.6" transform="rotate(-90 158.8 38.6)">1</text>
<text x="149.6" y="47">2</text>
<text x="153.6" y="47.7">#CS</text>
<text x="159.5" y="45" transform="rotate(-90 159.5 45)">VDD</text>
<text x="160.5" y="47.7">REFA</text>
<text x="167.6" y="47">6</text>
<text x="35.9" y="50.5">1</text>
<text x="46.9" y="50.5">2</text>
<text x="51.6" y="50.5">3</text>
<text x="62.7" y="50.5">4</text>
<text x="80.5" y="50.5">13</text>
<text x="92.4" y="50.5">12</text>
<text x="96.3" y="50.5">11</text>
<text x="108.1" y="50.5">10</text>
<text x="149.6" y="48.7">3</text>
<text x="149.6" y="50.5">4</text>
<text x="149.6" y="52.2">5</text>
<text x="153.6" y="49.5">SCK</text>
<text x="153.6" y="51.2">SDI</text>
<text x="153.6" y="53">LDAC</text>
<text x="160.4" y="49.5">DACA</text>
<text x="167.6" y="48.7">8</text>
<text x="187.7" y="52.2">2</text>
<text x="187.7" y="48.7">3</text>
<text x="196" y="50.5">1</text>
<text x="206.9" y="52.2">6</text>
<text x="206.9" y="48.7">5</text>
<text x="215.2" y="50.5">7</text>
<text x="237.5" y="52.2" transform="rotate(-90 237.5 52.2)">33</text>
<text x="238.4" y="52.2">3</text>
<text x="159.5" y="56.1" transform="rotate(-90 159.5 56.1)">AVSS</text>
<text x="223.5" y="56.1" transform="rotate(-90 223.5 56.1)">2</text>
<text x="225.2" y="56.1" transform="rotate(-90 225.2 56.1)">1</text>
<text x="237.5" y="59.8" transform="rotate(-90 237.5 59.8)">1B</text>
<text x="237.5" y="55.7" transform="rotate(-90 237.5 55.7)">2B</text>
<text x="238.4" y="57.5">1</text>
<text x="238.4" y="55.7">2</text>
<text x="51.6" y="62.7">5</text>
<text x="62.7" y="62.7">6</text>
<text x="97.1" y="61">9</text>
<text x="108.1" y="61">8</text>
<text x="158.8" y="60.1" transform="rotate(-90 158.8 60.1)">7</text>
<text x="239.2" y="60.6" transform="rotate(-90 239.2 60.6)">11B</text>
<text x="247" y="89.6" transform="rotate(-90 247 89.6)">AREF</text>
<text x="248.7" y="88.9" transform="rotate(-90 248.7 88.9)">GND</text>
<text x="250.5" y="88.3" transform="rotate(-90 250.5 88.3)">D13</text>
<text x="252.2" y="88.3" transform="rotate(-90 252.2 88.3)">D12</text>
<text x="254" y="88.3" transform="rotate(-90 254 88.3)">D11</text>
<text x="255.7" y="88.3" transform="rotate(-90 255.7 88.3)">D10</text>
<text x="257.5" y="87.4" transform="rotate(-90 257.5 87.4)">D9</text>
<text x="259.2" y="87.4" transform="rotate(-90 259.2 87.4)">D8</text>
<text x="262.7" y="87.4" transform="rotate(-90 262.7 87.4)">D7</text>
<text x="264.5" y="87.4" transform="rotate(-90 264.5 87.4)">D6</text>
<text x="266.2" y="87.4" transform="rotate(-90 266.2 87.4)">D5</text>
<text x="268" y="87.4" transform="rotate(-90 268 87.4)">D4</text>
<text x="269.7" y="87.4" transform="rotate(-90 269.7 87.4)">D3</text>
<text x="271.5" y="87.4" transform="rotate(-90 271.5 87.4)">D2</text>
<text x="273.2" y="87.4" transform="rotate(-90 273.2 87.4)">D1</text>
<text x="275" y="87.4" transform="rotate(-90 275 87.4)">D0</text>
<text x="94.5" y="92.4">11</text>
<text x="99.4" y="93.2">P1</text>
<text x="104.7" y="95">Q5</text>
<text x="104.7" y="93.2">Q4</text>
<text x="109.9" y="95.9">4</text>
<text x="109.9" y="94.2">5</text>
<text x="109.9" y="92.4">7</text>
<text x="136.5" y="94.2">12</text>
<text x="136.5" y="92.4">10</text>
<text x="141.4" y="95">D</text>
<text x="141.4" y="93.2">PRE</text>
<text x="147.5" y="93.2">Q</text>
<text x="151.9" y="92.4">9</text>
<text x="104.7" y="96.7">Q6</text>
<text x="104.7" y="98.5">Q7</text>
<text x="104.7" y="102">Q9</text>
<text x="104.7" y="100.2">Q8</text>
<text x="109.9" y="97.7">6</text>
<text x="109.9" y="101.2">13</text>
<text x="109.9" y="99.4">14</text>
<text x="136.5" y="99.4">13</text>
<text x="136.5" y="97.7">11</text>
<text x="141.4" y="100.2">CLR</text>
<text x="141.4" y="98.4">CLK</text>
<text x="147.5" y="100.2">Q</text>
<text x="151.9" y="99.4">8</text>
<text x="103.9" y="105.5">Q12</text>
<text x="103.9" y="107.2">Q13</text>
<text x="103.9" y="103.7">Q10</text>
<text x="109.9" y="104.7">1</text>
<text x="109.9" y="106.4">2</text>
<text x="109.9" y="102.9">15</text>
<text x="94.5" y="113.4">12</text>
<text x="103.9" y="109">Q14</text>
<text x="104.8" y="112.4">P0</text>
<text x="109.9" y="108.2">3</text>
<text x="109.9" y="111.7">9</text>
<text x="109.9" y="113.4">10</text>
<text x="99.4" y="114.2">RES</text>
<text x="104.8" y="114.2">P0</text>
<text x="255.7" y="117.3" transform="rotate(-90 255.7 117.3)">/RESET</text>
<text x="257.5" y="117.3" transform="rotate(-90 257.5 117.3)">3V</text>
<text x="259.2" y="117.3" transform="rotate(-90 259.2 117.3)">5V</text>
<text x="261" y="117.3" transform="rotate(-90 261 117.3)">GND2</text>
<text x="262.7" y="117.3" transform="rotate(-90 262.7 117.3)">GND1</text>
<text x="264.5" y="117.3" transform="rotate(-90 264.5 117.3)">VIN</text>
<text x="268" y="117.3" transform="rotate(-90 268 117.3)">A0</text>
<text x="269.7" y="117.3" transform="rotate(-90 269.7 117.3)">A1</text>
<text x="271.5" y="117.3" transform="rotate(-90 271.5 117.3)">A2</text>
<text x="273.2" y="117.3" transform="rotate(-90 273.2 117.3)">A3</text>
<text x="275" y="117.3" transform="rotate(-90 275 117.3)">A4</text>
<text x="276.7" y="117.3" transform="rotate(-90 276.7 117.3)">A5</text>
<text x="94.5" y="123.9">11</text>
<text x="99.4" y="124.7">P1</text>
<text x="104.7" y="124.7">Q4</text>
<text x="109.9" y="125.7">5</text>
<text x="109.9" y="123.9">7</text>
<text x="139.1" y="125.7">2</text>
<text x="139.1" y="123.9">4</text>
<text x="143.1" y="124.7">PRE</text>
<text x="149.2" y="124.7">Q</text>
<text x="153.6" y="123.9">5</text>
<text x="104.7" y="128.2">Q6</text>
<text x="104.7" y="126.4">Q5</text>
<text x="104.7" y="129.9">Q7</text>
<text x="104.7" y="131.7">Q8</text>
<text x="109.9" y="127.4">4</text>
<text x="109.9" y="129.2">6</text>
<text x="109.9" y="130.9">14</text>
<text x="139.1" y="130.9">1</text>
<text x="139.1" y="129.2">3</text>
<text x="143.1" y="131.7">CLR</text>
<text x="143.1" y="126.4">D</text>
<text x="143.1" y="129.9">CLK</text>
<text x="149.2" y="131.7">Q</text>
<text x="153.6" y="130.9">6</text>
<text x="103.9" y="136.9">Q12</text>
<text x="103.9" y="135.2">Q10</text>
<text x="104.7" y="133.4">Q9</text>
<text x="109.9" y="136.2">1</text>
<text x="109.9" y="137.9">2</text>
<text x="109.9" y="132.7">13</text>
<text x="109.9" y="134.4">15</text>
<text x="103.9" y="138.7">Q13</text>
<text x="103.9" y="140.4">Q14</text>
<text x="104.8" y="143.9">P0</text>
<text x="109.9" y="139.7">3</text>
<text x="109.9" y="143.2">9</text>
<text x="94.5" y="144.9">12</text>
<text x="99.4" y="145.7">RES</text>
<text x="104.8" y="145.7">P0</text>
<text x="109.9" y="144.9">10</text>
<text x="116" y="167.6">1</text>
<text x="120.8" y="167.6">2</text>
<text x="202.5" y="167.2" transform="rotate(-90 202.5 167.2)">1</text>
<text x="202.5" y="162.4" transform="rotate(-90 202.5 162.4)">3</text>
<text x="204.7" y="164.1">2</text>
<text x="221.7" y="167.2" transform="rotate(-90 221.7 167.2)">1</text>
<text x="221.7" y="162.4" transform="rotate(-90 221.7 162.4)">3</text>
<text x="224" y="164.1">2</text>
<text x="29.3" y="169.8" transform="rotate(-90 29.3 169.8)">16</text>
<text x="39.8" y="169.8" transform="rotate(-90 39.8 169.8)">14</text>
<text x="48.6" y="168" transform="rotate(-90 48.6 168)">14</text>
<text x="67.8" y="169.8" transform="rotate(-90 67.8 169.8)">16</text>
<text x="78.3" y="168" transform="rotate(-90 78.3 168)">8</text>
<text x="144.3" y="169.4">1</text>
<text x="144.3" y="171.1">3</text>
<text x="144.3" y="172.9">5</text>
<text x="150.1" y="169.4">2</text>
<text x="150.1" y="171.1">4</text>
<text x="150.1" y="172.9">6</text>
<text x="29.3" y="177.3" transform="rotate(-90 29.3 177.3)">8</text>
<text x="39.8" y="177.3" transform="rotate(-90 39.8 177.3)">7</text>
<text x="48.6" y="175.6" transform="rotate(-90 48.6 175.6)">7</text>
<text x="67.8" y="177.3" transform="rotate(-90 67.8 177.3)">8</text>
<text x="78.3" y="175.6" transform="rotate(-90 78.3 175.6)">4</text>
<text x="116" y="174.6">3</text>
<text x="120.8" y="174.6">4</text>
</g>
<text font-size="1.2" fill="#800000" x="222.7" y="52">+</text>
<g font-size="1.2" fill="#808080">
<text x="30.9" y="171.4" transform="rotate(-90 30.9 171.4)">VDD</text>
<text x="41.4" y="171.4" transform="rotate(-90 41.4 171.4)">VDD</text>
<text x="50.1" y="169.6" transform="rotate(-90 50.1 169.6)">VCC</text>
<text x="69.4" y="171.4" transform="rotate(-90 69.4 171.4)">VDD</text>
<text x="30.9" y="177.1" transform="rotate(-90 30.9 177.1)">VSS</text>
<text x="41.4" y="177.1" transform="rotate(-90 41.4 177.1)">VSS</text>
<text x="50.1" y="175.4" transform="rotate(-90 50.1 175.4)">GND</text>
<text x="69.4" y="177.1" transform="rotate(-90 69.4 177.1)">VSS</text>
</g>
</svg>
